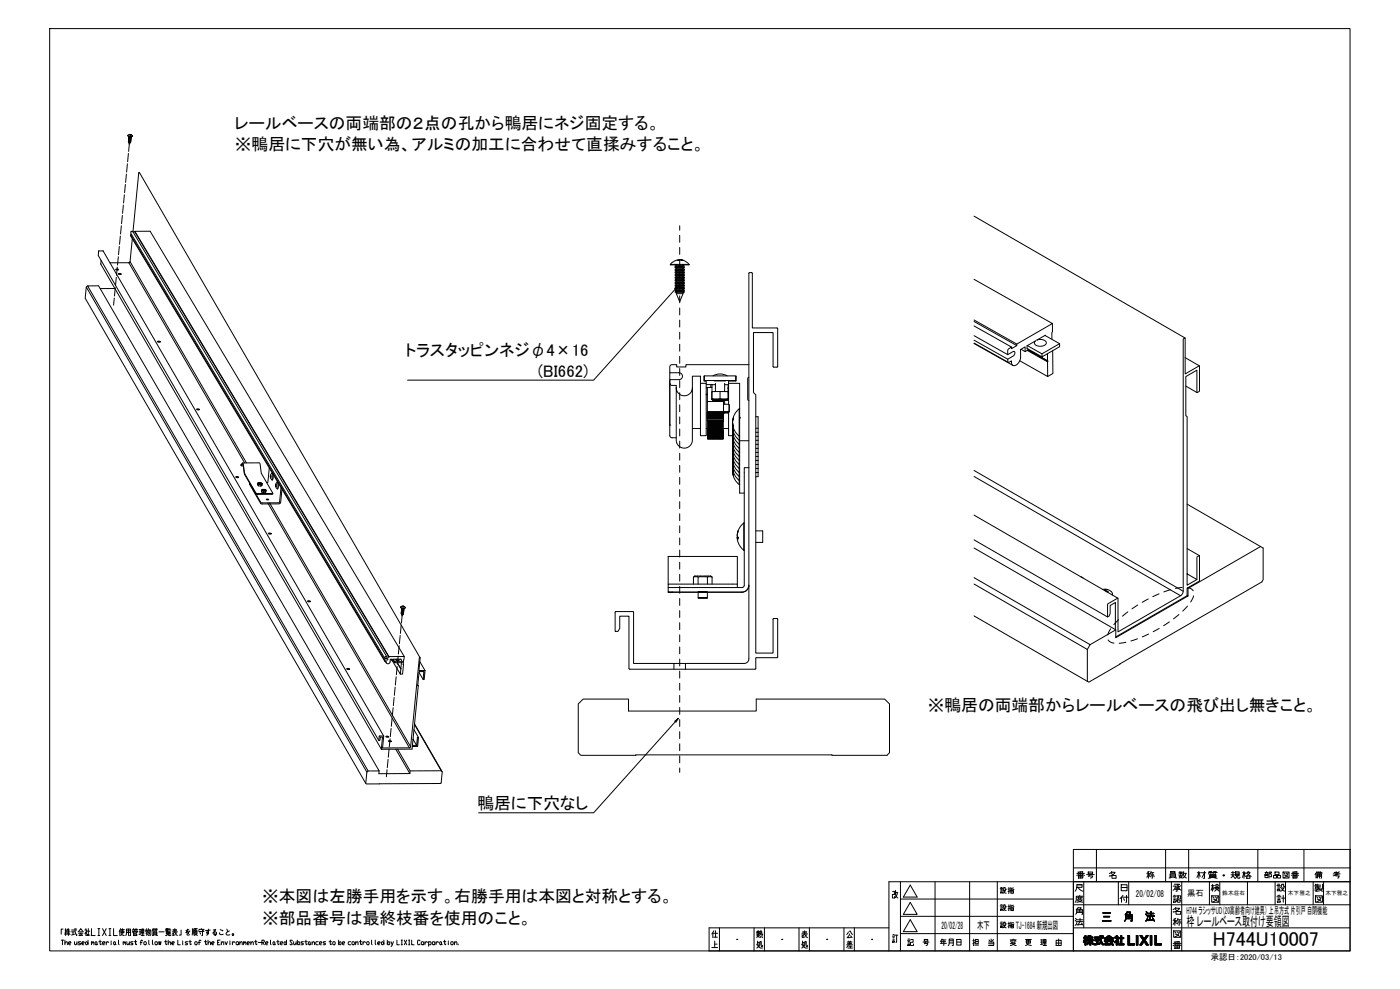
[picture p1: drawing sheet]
<svg xmlns="http://www.w3.org/2000/svg" width="841mm" height="594mm" viewBox="0 0 841 594" stroke-linecap="round" stroke-linejoin="round" font-family="sans-serif">
<!-- layer: TOS_WA -->
<g fill="none" stroke="#000" stroke-width=".6">
<path d="M30 17h781v554h-781zM659 510v20M700 510v20M714 510v20M756 510v20M783 510v20M811 510h-166v61v-41h166h-277v41M811 510h.1M811 510v61h-385v-14h108M536 535h1v2h-1v2h1v-1M538 536v2l1 1M538 536h1"/>
<path d="M538 535l-1 2M539 536v2l-2 1M541 530v41M547 532l4 7h-8zM562 530v41M582 530v41M599 530v41M645 521h166M651 530v27M672 530v14M674 531h3v4h-3zM674 533h3"/>
<path d="M678 530v14M704 530v41M710 530v41M727 530v14M733 530v14M749 530v14M766 530v14M772 530v14M789 530v14M795 530v14M38 558h-1v3M39 559h1"/>
<path d="M39 558v4M40 560h2M40 559h2M41 558l-1 1M41 558v4M43 560h2M43 559h3M44 560v1M45 558l1 4v-1M45 558h1M47 560l2-2 1 2M48 560h1"/>
<path d="M51 559h1l-1 2M52 558v1M52 559h2M53 558v4h-1h2M55 558v4h2M59 558h1M59 558v4M62 558l2 4M64 558l-2 4M65 558h2M66 558v4M68 558v4h2"/>
<path d="M72 559v1M72 558v4M72 558h3M73 559h1v1h-1zM74 558v2l-2 2M76 559h2M77 558v4M80 558h1M80 560h2v1h-2zM80 558v1M80 558l1 1M81 559h.1"/>
<path d="M82 558h1M82 558l-1 1M82 558v1M84 560h1M84 558h1M84 558v3M85 558h1v2h-1zM85 559h1M86 558v4M88 558v1h1M88 559v1M88 558v4"/>
<path d="M89 559h2v2l-1 1M89 558v2M89 559v2M90 559l-1 3M92 558h1M92 560h2v2h-2zM92 558v1M93 558h-1v1M93 558h2M94 558v1M94 558h-1v1M95 560h4"/>
<path d="M100 558h1v1h-1M100 560h2v1h-2zM100 558h.1M100 559h.1M101 558h-1v1h1M101 558v1M101 559h2M102 558h1M103 560h4M104 558h2M104 559h2M105 560l2 2"/>
<path d="M105 558v2l-1 1M109 559v3h-1M113 558l-1 2 1-1v2M113 558l-1 1M114 559l-2 2 1 1 1-1M116 558l-1 4M116 558v3M117 558v4M117 558h2M117 559h1v2h-1zM117 559h1M118 558l-1 1"/>
<path d="M119 559l1-1h3l-1 1M119 560h4M121 558h.1M122 559v3h-1M125 558v2h-1h1v1l-1 1M126 559h-3M128 559l2-1-2 3 2-1v2l-1-1v1M132 558l2 1M136 558l1 2M138 559l-2 1v1v1l2-1M429 559l-1 1v3M430 559v4"/>
<path d="M432 557v14M453 557v14M455 559h1M455 560v1M455 559v1h1M456 560v1v-1M456 560h2v2v-1M457 559l-1 3M459 557v14M480 557v14M482 560h3M483 559v2l-1 1"/>
<path d="M486 557v14M507 557v14M510 560l-1 1M510 559h1l1 2M513 557v14M541 550h104M541 540h104M547 542l4 7h-8zM547 552l4 8h-8zM645 557h166M645 544h166M37 565h1"/>
<path d="M38 565v3M39 567l1-1v2M39 565v3M40 561l-1-2v2M40 561l1-1 1 1M41 567h1v-1h-1v1l1 1M45 566v2l1-1M45 561l-2 1M46 566v2M47 561h3M48 566h-1l1 1-1 1M49 561l-2 1h2"/>
<path d="M49 561l1 1M49 567h1v-1h-1v1l1 1M52 566l1 1-1 1-1-1zM52 561v-1v2M53 565v3M55 566l1 1M55 566v2M56 566v2M58 566v2l-1-1zM58 567l1 1M59 562h1M59 566h2"/>
<path d="M60 565v2v1l1-1M62 567h1v-1h-1v1l1 1M64 566v2M65 566l-1 1M65 562h2M67 565v1M67 566v2M69 566v2l-1-1zM69 567l1 1M71 565l1 3M73 561l2 1M74 566l1 1"/>
<path d="M74 566v2M75 566v2M76 562v-4h2v4M76 560h2M76 566l1 2 1-1M78 566v2M80 560v-1h3l-1 1M80 566h-2l2 1-2 1M80 561h2v1h-2zM80 561h.1M81 566h1M81 565v2l1 1v-1"/>
<path d="M84 566h1M85 561h-1M85 562h2M85 561h2M86 565h-1v3M87 566h1v2l-2-1zM89 560l-1 1M89 565l1 3M92 565v3M92 561h2M92 560h2M92 562h.1"/>
<path d="M93 566h2l-1 2-1-1zM94 562h1M95 566l1 2v-2v2l1-2M99 566h1M100 565v2v1v-1M100 561h2M100 560h2M101 561l-2 1M101 567l1-1 1 2M101 565v3M101 561v1h2M103 567h1v-1h-1v1l1 1"/>
<path d="M103 561h1v1M105 562h-1M106 560l-1 1M107 565v3h1M110 565v1M110 566v2M113 566h-2l2 1-2 1M113 566h2M114 565v2l1 1v-1M117 560h1M117 566h1v2l-1-1zM117 561v1"/>
<path d="M118 561l1 1M119 566h1M120 560l1 1M121 565h-1v3M123 566h1M123 565v2l1 1v-1M125 567l1-1v2M125 565v3M127 567h1v-1h-1v1l1 1M131 566h.1M132 560v1h1h1M132 565h-1v3h1"/>
<path d="M133 567l1-1v2M133 566v2M135 566l1 2 1-2M138 565v1M138 566v2M140 566v2M141 566h-1v1M142 566h1v2l-1-1zM144 567l1-1 1 2M144 566v2M146 566h1v1M146 566v2"/>
<path d="M147 566h1v2M148 567h2v-1h-2l1 2h1M151 567l1-1v2M151 566v2M153 566h1M154 565v2v1v-1M155 566h2M157 566h2l-1-1h-1v3M158 566l1 2M160 567h1v-1h-1v2h1M162 565l1 3M164 566h1v2l-1-1z"/>
<path d="M165 567v1M166 566h2M167 565v2v1l1-1M168 567h2v-1h-2v1l2 1M171 566l1 1-1 1v-1zM172 565v3M176 565h-1h-1l2 2-1 1-1-1M176 566l1 2 1-1M178 566v2M179 565v3M179 566h1v2l-1-1zM182 566h-1l1 1-1 1"/>
<path d="M183 566h2M184 565v2v1l1-1M186 566v2l-1-1zM186 567l1 1M187 567l2-1v2M187 566v2M191 566h-1v2h1M192 567h1v-1h-1v1l1 1M196 566h-2l2 1-2 1M198 566h1M198 565v2l1 1v-1M200 566h1v2l-1-1z"/>
<path d="M203 565v3M204 566h1v2l-2-1zM206 567h1v-1h-1v1l1 1M211 566h-2l1 2h1M212 566h1v2l-2-1zM214 567l1-1v2M214 566v2M216 566h1M217 565v2v1v-1M218 566v2M220 566h-1l-1 1M221 566h1l-1 2-1-1z"/>
<path d="M223 565l1 3M225 565l1 3M227 567h1v-1h-1v1l1 1M229 566l2 1-1 1-1-1zM231 565v3M233 565v3M233 566h1v2l-1-1zM235 566l1 2M236 566l-1 2M238 565v3h2M241 565h1M241 568h1"/>
<path d="M241 565v3M243 565l1 3M244 565l-1 3M245 565h1M245 568h1M246 565v3M247 565v3h2M252 565h-1v2v1l1-1M253 566h2l-1 2-1-1zM255 566v2M257 566h-1l-1 1M257 566h1h1v2h-2"/>
<path d="M257 566v2M260 566h1v2l-1-1zM262 566v2M263 566l-1 1M265 566v2l-1-1zM265 567l1 1M266 566h2M267 565v2v1l1-1M269 565v1M269 566v2M271 566h1v2l-1-1zM273 567l1-1v2"/>
<path d="M273 566v2M275 567v1M428 569h3M428 560v1M429 561h2M429 563h2M429 567h2M429 565v4M443 564h.1M455 561h1M455 567l1 2h2M455 566h1l-1 3"/>
<path d="M455 565v3M455 562v1M455 561v1M456 562v1M456 562h-1M457 560v1M457 562v1M458 562v1M458 568h-1v-2l-1 3M470 564h.1M482 562v1M482 561h3"/>
<path d="M482 567l1 2h2M482 566h1l-1 3M482 565v3M483 561l2 2M484 563h-2M485 562h-1M485 568h-1v-2l-1 3M497 564h.1M509 568h3M509 566h3M509 567h3M509 569h3"/>
<path d="M510 568l-1 1M510 565v1M510 568h2M510 561l-1 2h2M510 566v2M511 568v1M511 562l1 1M511 565v1M524 564h.1M536 562h1M536 565h1v1h-1zM536 564h1"/>
<path d="M536 563h1M536 561h1M537 562h2M539 562v4h-1M541 561h104M651 563v1M651 565v1M651 564v2M652 563v2M652 562v1h1v1h-1l1 1v1l-1-1v3v-3l-1 1 1-2h-1v-1h1zM652 562v6M653 563v1"/>
<path d="M653 564v1M653 563v2M653 566v1M654 562v1l1-1v1h2v1h-2h2v1h-1l1 3-2-2v2v-2l-2 2 1-3h-1v-1h2h-2zM654 562v2M654 564v1M654 566v1M654 564v3M654 562v1M654 563v1M654 564v2M655 563v1"/>
<path d="M655 564v2M655 562v6M656 563v1M656 564v2M656 564v3M656 564v1M656 566v1M657 563v1M657 564v1M657 566v1M657 567v1M657 563h4v-1v1h2v1h-2l2 4-2-2v-2h-4z"/>
<path d="M658 563v1M658 567v1M658 564h3v1h-2v2l2-1v1l-4 1v-1h2v-2h-1zM658 564v1M659 563v1M659 564v1M659 567v1M659 564v3M660 563v1M660 564v1M660 567h.1M660 566v1"/>
<path d="M661 563v1M661 564v1M661 566v1M661 562v3M661 562v4M661 562v5M662 563v1M662 565v2M662 562h1v1h-1zM662 562v1M662 566v1M662 566v2"/>
<path d="M663 562v1M663 563v1M663 567v1M663 563l4-1 2 1v1h-5h-1zM663 565h6v1h-4v1h2v-1h1l1 2-1-1-4 1 1-2h-2zM663 565v1M664 565v1M664 563v1M664 567v1M664 566v2M665 565v3M665 564a1.7 1.7 0 0 1 1-1 1.7 1.7 0 0 1 2 1z"/>
<path d="M665 563v1M665 565v2M665 567v1M665 564h.1M665 565v1M665 562v1M666 562v1M666 564h.1M666 565v1M666 567v1M667 562v1M667 564h.1"/>
<path d="M667 565v1M667 567v1M667 563h.1M667 566h.1M667 567h.1M667 563v1M667 566v1M668 563v1M668 565v1M668 566v1M668 566v2M668 567v1"/>
<path d="M669 563v1M669 565v1M669 567v1M670 566h.1M670 563v1M670 565v1M671 562l1 1-1 2 1 1h-1v2v-2h-1l1-2h-1zM671 562v2M671 565v3M671 564v4M671 562v6M671 563v3"/>
<path d="M672 565v1M672 563v2M672 563v1M672 567v1M673 563v1M673 567v1M673 562h1v1h1v1h-1v3h1v1h-3v-1h1v-3h-1v-1h1zM673 562v6M674 562v6M674 563v1M674 567v1M675 563v1"/>
<path d="M675 567v1M678 562h1v5h2v1h-3zM678 562v6M679 562v6M679 567v1M680 567v1M681 567v1M683 562h1v6h-1zM683 562v6M684 562v6M685 562h1l1 2 2-2h1l-2 3 2 3h-1l-2-2-1 2h-1l2-3zM685 562h.1"/>
<path d="M685 567v1M685 562v1M685 566v2M686 562v1M686 566v2M686 562v2M686 566v1M686 565v2M686 563v1M687 563v4M687 563v3M687 564v2"/>
<path d="M688 563v3M688 563v4M688 565v2M688 563v1M688 562v2M689 566v2M689 562v2M689 562v1M689 567v1M690 562h.1M690 567v1M691 562h1v6h-1z"/>
<path d="M691 562v6M692 562v6M694 562h1v5h3v1h-4zM694 562v6M695 562v6M695 567v1M696 567v1M697 567v1M698 567v1"/>
<circle cx="140" cy="561" r=".5"/>
</g>
<!-- layer: TOS_S1 -->
<g fill="none" stroke="#000" stroke-width=".6">
<path d="M77 81l1 1h2M77 81h.1M77 81a1.2 1.2 0 0 1 1 0 1.2 1.2 0 0 1 1 1h-2zM77 85h1M77 85h2M77 84h2M77 86h1M77 86l1 1v-1M77 85v1M77 85h1h-1M77 85h2h-2M77 84h1"/>
<path d="M77 83h2M77 83h2h-1M77 82l2 1M77 82h2h-1M77 82h2M78 83h1M78 83h1h-2M78 82h1M78 82h.1M78 81h.1M78 81h1M78 86h.1"/>
<path d="M78 84h-1h2M79 84h-2h1M83 104l-3 35h1M83 104h.1M84 104h-1M84 104h.1M84 104l168 291M81 139l153 256-2-1M585 130l127 73M61 159h.1M61 159l168 291M61 156v3"/>
<path d="M77 158h-11M77 158l70 120M78 157l-1 1M78 157l70 121M78 142h.1M78 142l153 255M78 141v1M79 141h-1l153 256h1a1.2 1.2 0 0 0 1 2 1.2 1.2 0 0 0 1-1v-2h2v1M79 143l-1 14M403 159h11M406 160h5M406 160h.1"/>
<path d="M406 160h4M406 159v1M408 156l-3 1-2 2M408 156h.1M409 156h2h-2h-2h1M410 156l2 1 2 2M410 160h1h-1M410 159v1M52 172l-1 7 169 292 45-1 1-6-17-29M53 172h-1l168 292v7M69 173h-9M69 162h2z"/>
<path d="M71 164l2 1zM406 164h5M406 175h5M406 174h5M406 173h5M406 172h5M406 171h5M406 170h5M406 169h5M406 168h5M406 167h5M406 166h5"/>
<path d="M406 165h5M406 163h5M406 162h5M406 161h5M406 161h.1M406 175v1M406 174v1M406 173v1M406 172v1M406 171v1M406 170v1M406 169v1"/>
<path d="M406 168v1M406 167v1M406 166v1M406 165v1M406 164v1M406 164h.1M406 163h.1M406 162h.1M406 176l2 5 2-5M406 175h4M406 176h4M406 174h4"/>
<path d="M406 173h4M406 172h4M406 171h4M406 170h4M406 169h4M406 168h4M406 167h4M406 166h4M406 165h4M406 164h4M406 163h4M406 162h4"/>
<path d="M406 161h4M406 160v1M406 161v1M406 162v1M406 163v1M406 165h.1M406 166h.1M406 167h.1M406 168h.1M406 169h.1M406 170h.1M406 171h.1"/>
<path d="M406 172h.1M406 173h.1M406 174h.1M406 175h.1M406 176h.1M410 161h1h-1M410 175h1M410 174h1M410 173h1M410 172h1M410 171h1M410 170l1 1"/>
<path d="M410 169l1 1M410 168l1 1M410 167l1 1M410 166l1 1M410 165l1 1M410 164l1 1M410 164h1M410 163h1M410 162h1M410 160v1M410 161v1M410 162v1"/>
<path d="M410 163v1M410 164h.1M410 165h.1M410 166h.1M410 167h.1M410 168h.1M410 169h.1M410 170h.1M410 171h.1M410 172h.1M410 173h.1M410 174h.1"/>
<path d="M410 175h.1M410 176h.1M411 175l-1 1M411 174l-1 1M411 173l-1 1M411 172l-1 1M411 171l-1 1M411 171h-1M411 170h-1M411 169h-1M411 168h-1M411 167h-1"/>
<path d="M411 166h-1M411 165h-1M411 164h-1M411 163h-1M411 162h-1M450 164h2v33h15v23v1l-3-1v-20h-11v36l1 1v155h10v-20h3v23h-13v7h-76v-32h-6v7l-1 2h-1v-12l11 1v31h66l2-1 1-2zM585 168l47 26-21 13M585 196l23 12-2 2-1 3M585 193l26 15-3 1v-1M585 192l26 15v1M632 194v10M95 205h1z"/>
<path d="M450 219h-38v1h-5v-1h-3l-2 1v4M585 204l20 12 1 2 2-1v1a2 2 0 0 0 1 2 2 2 0 0 0 3-2l1-3v-5l3-2v3M585 202l20 11 4-2a1.4 1.4 0 0 1 1 2 1.4 1.4 0 0 1-1 1l-4 2M585 206l23 13M585 206l21 12M617 209l9 5M617 210l12 7v9l-16-9M618 210l12 7zM618 210l-2 1-3-1M628 201l9 5v2l-11 6v-1M628 202l-5 2h2h2a1.9 1.9 0 0 1 1 3 1.9 1.9 0 0 1-2 1h-3a1.5 1.5 0 0 1-2-2 1.5 1.5 0 0 1 1-1l-5 3v1M629 212v5"/>
<path d="M630 217h-1M632 211l1 13-4 2M637 206l-11 7-9-5M712 215l9 5M402 230v-2h6a2.1 2.1 0 0 0 2-2 2.1 2.1 0 0 0-2-2h-6v31M406 233v31a5 5 0 0 0 5 5 5 5 0 0 0 5-5v-31a5 5 0 0 1-5 5 5 5 0 0 1-5-5v-1l-3-1-1-1v32l1 1h3M421 230v-4h-5v7M423 226v3h1v33h-3v-32h3M423 229h.1M424 237h1M424 231h6M425 233v8h10v-1"/>
<path d="M427 231v2M428 231v9M428 240h.1M428 233h-4M428 226a8 8 0 0 1 9 0M429 229h7zM430 230v5M433 239v-4h4v4M433 235h-5v4M435 230v5M435 231h2M437 240h.1"/>
<path d="M437 239l-9 1M437 239v1M437 235h1M437 234h1M437 233h1M438 237h.1M438 236h.1M438 231l-1 9M438 230h6v20M438 233h-1M442 226v3h-4v14M442 229h-19v-3h19v3"/>
<path d="M450 227h-1v13l1 1M712 232l7 4M118 246h2zM416 257h5M424 257h14M425 241h10v6h-10zM425 247l10 1zM425 248h10M425 248l10 1M425 249h10M425 249l10 1M425 250h10"/>
<path d="M425 250l10 1M425 251h10M425 251l10 1M425 252h10M425 252v1M425 253h10zM425 253v11M426 253v11M427 253v11M428 253v11M428 240h4M428 260h.1"/>
<path d="M428 259h.1M428 240h9M429 253v11M429 260h.1M429 259h.1M430 240h6zM430 240h.1M430 253v11M430 259h.1M430 260h.1M431 253v11M431 259h.1"/>
<path d="M431 260h.1M432 253v11M432 240h.1M432 259h.1M432 260h.1M433 253v11M433 240h.1M434 253v11M435 248h2h-2M435 248h.1M435 248h1zM435 243h3v4"/>
<path d="M435 252v1h-10h10h-10M435 253h-10M435 241h.1M435 253h.1M435 240h.1M435 240v3M436 240h.1M437 240h-9M437 240h-5M437 248h1M438 248v14h2l1 2-1-4M438 243v4v1"/>
<path d="M438 247h-3M438 247l-1 1M440 255v1M440 258v-1v2M440 254h.1M440 255a9 9 0 0 0 4 7M440 257a9 9 0 0 0 4 7M440 260a9 9 0 0 0 4 7M440 254v1M440 259h.1M440 260h.1M440 260v1"/>
<path d="M440 253l1-2-1 3 1 2-1-1M440 256l1 3-1-2M440 258l1 4-1-3M444 246v45M444 246h.1M444 246a10 10 0 0 0-4 7M444 251v45h3M444 251v-1l1 1h-1M444 251h.1M454 250h1v36h-1M454 257h1M454 260h1"/>
<path d="M145 279v1M145 279l1-1 1 6 7 12h10M145 279h.1M145 280l1-1 1 6 10 17h11l1-9M145 280h1M146 278h10l1 6 7 12M425 262h.1M425 264h.1M425 263h.1M426 263h.1M426 262h.1M426 264h.1"/>
<path d="M427 262h.1M427 263h.1M427 264h.1M428 262h.1M428 264h.1M428 263h.1M429 262h.1M429 263h.1M429 264h.1M430 262h.1M430 264h.1M430 263h.1"/>
<path d="M431 262h.1M431 264h.1M431 263h.1M432 262h.1M432 264h.1M432 263h.1M433 263h.1M433 262h.1M433 264h.1M434 262h.1M434 264h.1M434 263h.1"/>
<path d="M440 272v1M440 275v1M440 277v1M440 280h.1M440 263h.1M440 262a9 9 0 0 0 4 7M440 264a9 9 0 0 0 4 8M440 267a9 9 0 0 0 4 7M440 269a9 9 0 0 0 4 7M440 272a9 9 0 0 0 4 7M440 274a9 9 0 0 0 4 7M440 276a9 9 0 0 0 4 8"/>
<path d="M440 279a9 9 0 0 0 4 7M440 261h.1M440 266h.1M440 268h.1M440 262v1M440 265h.1M440 267v1M440 269v1M440 270v1M440 265v1M440 263l1 4-1-3M440 265l1 4-1-2"/>
<path d="M440 268l1 3-1-2M440 270l1 4-1-3M440 273l1 3-1-2M440 275l1 4-1-3M440 277l1 4-1-2M440 280l1 3-1-2M444 265h6M454 262h1M454 265h1M454 267h1M454 269h1M454 272h1"/>
<path d="M454 274h1M454 277h1M454 279h1M142 286l1 1zM150 290l7 13 11-1 1-8M155 290v2v-1M155 290h.1M155 290l1 1M155 292h2M155 290l2 1zM156 290h1M156 290h-1"/>
<path d="M156 291h1M156 290h.1M156 291h.1M156 290l1 1M157 290h.1M157 290h-1M157 295v1h1M157 290l-1 1M157 290v1M157 295h1M158 294l-1 1M158 291l-1 1v-1"/>
<path d="M158 294h2M158 294h.1M158 294h1zM158 295h1M158 294v1M159 294h.1M159 294v1M159 295h.1M159 295v1h-1v-1M160 294h.1M160 294v1M160 294l-2 1"/>
<path d="M160 295h-1M160 295l-1 1M162 281l-1 9h-1M162 286v1M162 287l1 1M163 286v1l-1-1M163 286l-1 1M163 286h-1M163 286v-1l-1 1M163 284l1 2-1 2M163 284l-1 2M163 284h1"/>
<path d="M164 284h.1M164 284v3l-1 1M164 296l-1 1h-9M166 291v1M166 291h.1M166 291v-1a.7 .7 0 0 1 1 0 .7 .7 0 0 1 0 1v3M166 292l1 2M166 292h.1M167 290v2v2M167 290h.1M440 282h.1M440 283h.1"/>
<path d="M440 282v1M440 284a10 10 0 0 0 4 7M440 281a9 9 0 0 0 4 8M440 282l1 4-1-2M444 291h.1M450 281h-3v71l-1 1h-45v3h3h-3M454 284h1M454 281h1M585 283l126 72M585 286l124 72M161 302l85 147M162 302l85 147"/>
<path d="M447 314v17M447 314h.1M447 314l-2 3-2 3M454 319h4v7h-4M585 309l87 50M713 303l46 26v19l-1 2-104 60-69-40M161 320l2 1zM443 322v-3a2.4 2.4 0 0 0 0 4M443 322v1M443 323v1l1 3 3 4M443 323v1v-1M447 331h.1"/>
<path d="M585 329l85 49-15 9M585 324l80 47 1-1 1-1v-5l3-2v16M713 330l8 4M757 328l-44 25M401 353v-2h42v2M401 351v-17h42v17M417 347v-1h10l1 1M417 347h8M417 347v4M419 347v4M419 359h6h-6v-3h6h-6h6v3M425 347h3"/>
<path d="M425 347v4M428 347v4M450 352a4 4 0 0 1-4 4h-42M585 351l68 39v19M585 347l70 40-2 3M649 346l2 1M662 354a4 4 0 0 1 6 3M664 355v-1v1M664 354h1l-1 1M664 355h2h-1M713 358h1l-44 25v-5M713 358l-43 25"/>
<path d="M713 345l6 3-6 4v-102h-1v-24l7-4v14l1-1 1-15-9 5v-22l-1 1v152l-2 2-37 22v-21l-7 4v8M714 353v5M719 348v-13l1-1 1 15-8 4v5M185 361h1zM241 365h1h1M241 365h.1M241 365a1.2 1.2 0 0 1 1-1 1.2 1.2 0 0 1 1 1h-2zM241 368l1 1M241 368h1M241 369h1M241 369l1 1v-1M241 369h.1"/>
<path d="M241 367h1M241 367h2h-2M241 366l2 1M241 366h2M241 367l1 1M241 367l1 1-1-1M241 365l2 1zM241 366h1M241 365l1 1M242 364h.1M242 365h.1M242 364v1"/>
<path d="M242 364h1l-1 1M242 369h.1M242 368h-1h1M243 366h-2h1M243 365h.1M231 396v-1l1-1-152-255h-1v1l152 256h2l-2 1M232 397v1M234 394h9l-153-255h-9l153 256M235 396l1 1M236 397l5 8v-3l-2-4 2 4M236 397l1 1M236 396v1"/>
<path d="M236 396l1 1h5M238 396h1l1 1h-2zM238 396h-2M241 396l1 2h-5v-1M241 396h.1M241 396h-2M241 398v4M242 399v6h-1M243 394l-1 5M252 397l3 6M252 395l-5 54M252 395v8h3v5h-1l1-5h-3l-1 9"/>
<path d="M208 402h2zM251 412l-3 36h2l-2-4M252 404l2 4M249 438l2 5M249 435l17 29M347 423l3-3h28v7h76v-7h77l3 3v29l-1 2h-184l-2-2zM230 442h-2v3M230 442v7h16M230 442l-168-291h-3v2l169 292v-1v-1h2l-1 7M232 442l2 1zM233 445h2zM238 450l8 15h-18v-2"/>
<path d="M239 450l7 13h19M247 449h-1M250 448l1-5v5h-3l-1 2h-18M221 463h7l-169-291h-6l168 291-1 1M246 463v2"/>
<circle cx="425" cy="260" r=".1"/>
<circle cx="425" cy="259" r=".1"/>
<circle cx="426" cy="259" r=".1"/>
<circle cx="426" cy="260" r=".1"/>
<circle cx="427" cy="259" r=".1"/>
<circle cx="427" cy="260" r=".1"/>
<circle cx="428" cy="259" r=".1"/>
<circle cx="428" cy="260" r=".1"/>
<circle cx="429" cy="260" r=".1"/>
<circle cx="429" cy="259" r=".1"/>
<circle cx="430" cy="259" r=".1"/>
<circle cx="430" cy="260" r=".1"/>
<circle cx="431" cy="259" r=".1"/>
<circle cx="431" cy="260" r=".1"/>
<circle cx="432" cy="260" r=".1"/>
<circle cx="432" cy="259" r=".1"/>
<circle cx="433" cy="260" r=".1"/>
<circle cx="433" cy="259" r=".1"/>
<circle cx="434" cy="260" r=".1"/>
<circle cx="434" cy="259" r=".1"/>
<circle cx="425" cy="262" r=".1"/>
<circle cx="425" cy="261" r=".1"/>
<circle cx="426" cy="262" r=".1"/>
<circle cx="426" cy="261" r=".1"/>
<circle cx="426" cy="263" r=".1"/>
<circle cx="426" cy="264" r=".1"/>
<circle cx="427" cy="263" r=".1"/>
<circle cx="427" cy="264" r=".1"/>
<circle cx="427" cy="262" r=".1"/>
<circle cx="427" cy="261" r=".1"/>
<circle cx="428" cy="263" r=".1"/>
<circle cx="428" cy="264" r=".1"/>
<circle cx="428" cy="262" r=".1"/>
<circle cx="428" cy="261" r=".1"/>
<circle cx="429" cy="264" r=".1"/>
<circle cx="429" cy="263" r=".1"/>
<circle cx="429" cy="262" r=".1"/>
<circle cx="429" cy="261" r=".1"/>
<circle cx="430" cy="261" r=".1"/>
<circle cx="430" cy="262" r=".1"/>
<circle cx="430" cy="263" r=".1"/>
<circle cx="431" cy="262" r=".1"/>
<circle cx="431" cy="261" r=".1"/>
<circle cx="431" cy="263" r=".1"/>
<circle cx="432" cy="263" r=".1"/>
<circle cx="432" cy="262" r=".1"/>
<circle cx="432" cy="261" r=".1"/>
<circle cx="433" cy="263" r=".1"/>
<circle cx="433" cy="262" r=".1"/>
<circle cx="433" cy="261" r=".1"/>
<circle cx="434" cy="263" r=".1"/>
<circle cx="434" cy="262" r=".1"/>
<circle cx="434" cy="261" r=".1"/>
<circle cx="161" cy="300" r=".5"/>
</g>
<g fill="#000">
<circle cx="428" cy="240" r=".2"/>
<circle cx="402" cy="255" r=".2"/>
<circle cx="401" cy="356" r=".2"/>
</g>
<!-- layer: 0 -->
<g fill="none" stroke="#000" stroke-width=".6">
<path d="M77 98l-1 5M77 92v5M78 87l-1 4M75 117l-1 5M75 111v5M76 105l-1 5M73 136l-1 5M74 129l-1 5M74 123v5M408 136v2M71 154v5M72 148l-1 5"/>
<path d="M72 142v5M408 141v5M408 149v4M408 156v4M69 179l-1 4M69 173v5M70 167l-1 5M70 160v5M405 173l2-1-1 2M407 172l-50 56h-112M408 163v4M408 170v5"/>
<path d="M408 178v4M408 185v4M408 192v4M408 200v4M408 207v4M408 214v4M408 221v5M408 229v4M408 236v4M408 243v4M408 250v5M408 258v4"/>
<path d="M408 265v4M408 272v4M408 280v4M408 287v4M408 294v4M408 301v5M408 309v4M408 316v4M408 323v4M408 330v5M408 338v4M408 345v4"/>
<path d="M408 352v4M408 360v4M690 360l-4 2M696 357l-3 1M703 354l-4 2M710 353h-4M713 353l2 1 2 1M717 358l-2 4M241 376v4M242 370l-1 4M408 367v4M408 374v4"/>
<path d="M667 378l-2 3M672 372l-3 3M678 368l-4 2M683 363l-3 3M696 377l-3 2M702 374l-3 2M708 369l-3 3M713 364l-2 3M239 394v5M240 388l-1 5M240 382v5M405 399v3"/>
<path d="M408 381v4M408 389v4M408 396v4M412 399v3M666 384l1 2h2M676 386h-4M683 384l-4 1M690 381l-4 2M237 419l-1 5M237 413v5M238 407l-1 4M239 400l-1 5"/>
<path d="M408 403v4M408 410v5M408 418v4M235 438l-1 4M236 431l-1 5M236 425v5M405 433l2-1-1 2M407 432l-50 56h-69M408 425v4M408 432v4M408 440v4M233 456v5"/>
<path d="M234 450l-1 5M234 444v5M408 447v4M408 454v4M233 462l-1 5M408 461v3"/>
</g>
<text font-size="12.1" x="729" y="568">H744U10007</text>
<g font-size="10.1">
<text x="141" y="77">レールベースの両端部の２点の孔から鴨居にネジ固定する。</text>
<text x="141" y="90">※鴨居に下穴が無い為、アルミの加工に合わせて直揉みすること。</text>
<text x="244" y="214">トラスタッピンネジφ4×16</text>
<text x="323" y="226">(BI662)</text>
<text x="557" y="427">※鴨居の両端部からレールベースの飛び出し無きこと。</text>
<text x="287" y="486">鴨居に下穴なし</text>
<text x="157" y="542">※本図は左勝手用を示す。右勝手用は本図と対称とする。</text>
<text x="157" y="555">※部品番号は最終枝番を使用のこと。</text>
</g>
<text font-size="9.7" x="661" y="555">三 角 法</text>
<text font-size="8.1" x="713" y="556">枠 レールベース取付け要領図</text>
<g font-size="7.9">
<text x="665" y="529">名 称</text>
<text x="718" y="529">材質・規格</text>
<text x="703" y="537">承</text>
<text x="726" y="537">検</text>
<text x="766" y="537">設</text>
<text x="789" y="537">製</text>
<text x="645" y="543">度</text>
<text x="672" y="543">付</text>
<text x="703" y="543">認</text>
<text x="766" y="543">計</text>
<text x="645" y="550">角</text>
<text x="703" y="550">名</text>
<text x="645" y="557">法</text>
<text x="703" y="557">称</text>
</g>
<g font-size="7.5">
<text x="646" y="529">番号</text>
<text x="701" y="529">員数</text>
<text x="758" y="529">部品図番</text>
<text x="789" y="529">備 考</text>
<text x="645" y="537">尺</text>
<text x="727" y="543">図</text>
<text x="789" y="543">図</text>
<text x="544" y="569">記 号</text>
<text x="564" y="569">年月日</text>
<text x="583" y="569">担 当</text>
<text x="606" y="569">変 更 理 由</text>
<text x="704" y="564">図</text>
<text x="703" y="571">番</text>
</g>
<text font-size="7.1" x="600" y="548">設指</text>
<g font-size="6.6">
<text x="600" y="538">設指</text>
<text x="600" y="558">設指</text>
</g>
<g font-size="6.4">
<text x="566" y="558">20/02/28</text>
<text x="587" y="558">木下</text>
<text x="610" y="558">TJ-1684 新規出図</text>
</g>
<g font-size="6">
<text x="682" y="539">20/02/08</text>
<text x="713" y="549">H744 ラシッサUD（20高齢者向け建具） 上吊方式 片引戸 自閉機能</text>
</g>
<g font-size="5">
<text x="713" y="538">黒石</text>
<text x="727" y="576">承認日：2020/03/13</text>
</g>
<g font-size="3.4">
<text x="734" y="538">鈴木荘右</text>
<text x="774" y="538">木下雅之</text>
<text x="796" y="538">木下雅之</text>
</g>
</svg>
